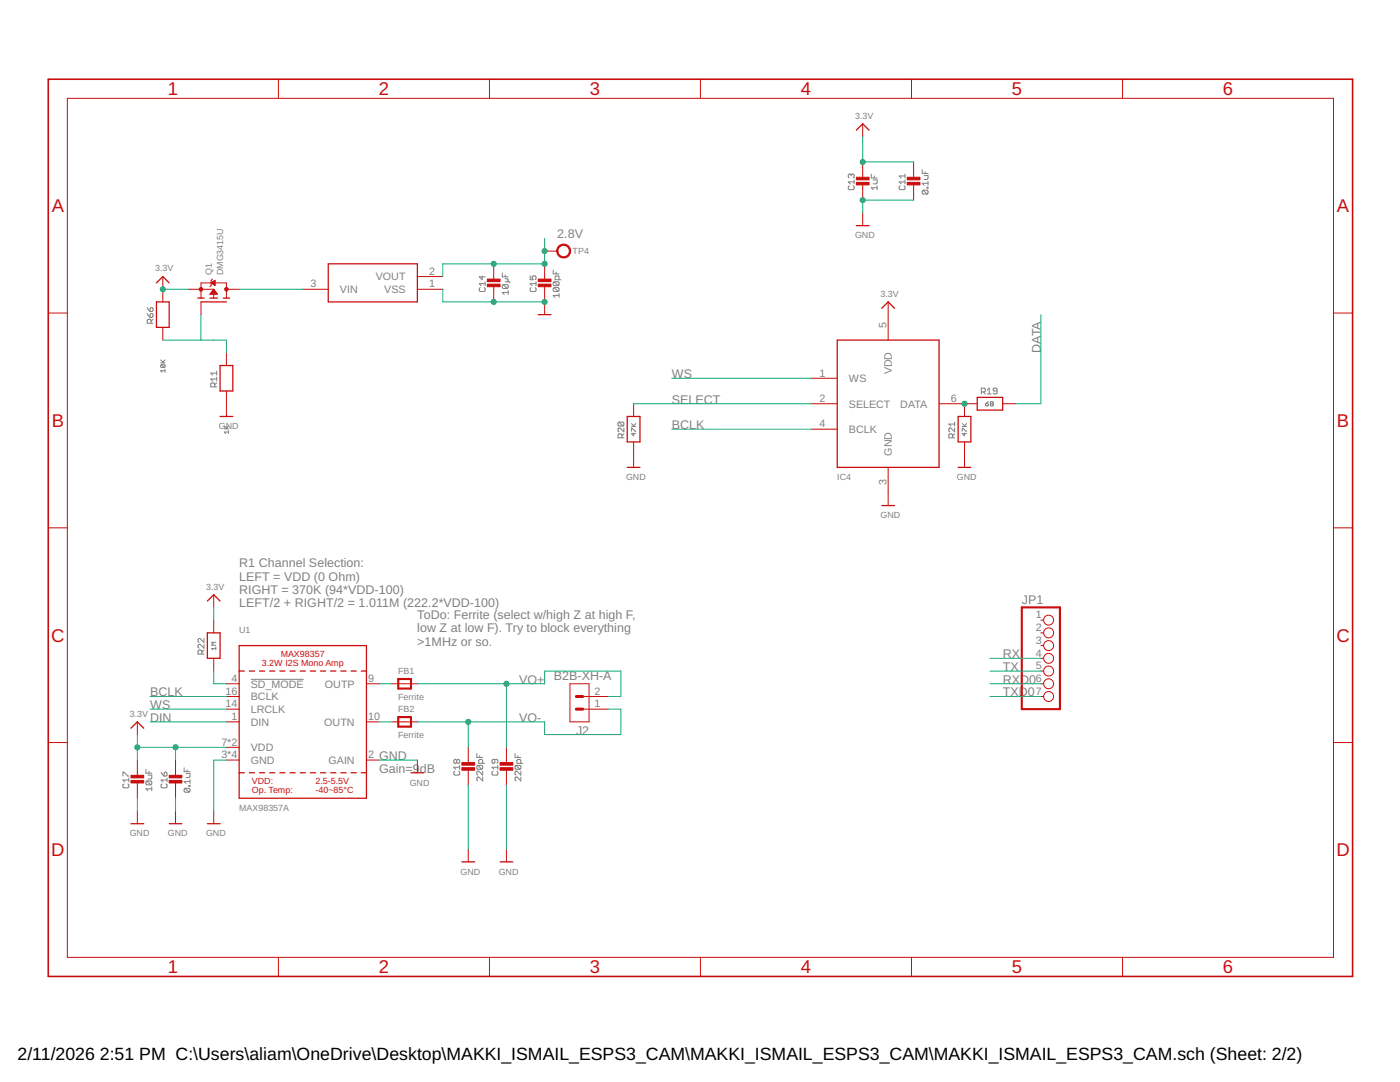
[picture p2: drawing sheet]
<svg xmlns="http://www.w3.org/2000/svg" width="279mm" height="216mm" viewBox="0 0 279 216" stroke-linecap="round" stroke-linejoin="round" font-family="sans-serif">
<g fill="none" stroke="#808080" stroke-width=".2">
<path d="M169.5 37.1l-.2 .2v.4l.2 .1h.8l.2-.1v-.4l-.2-.2M169.9 34.9l-.2-.2-.4 .2v.4l.2 .2M169.9 34.9l.2-.2 .4 .2v.4l-.2 .2M169.9 34.9v.2M170.5 36.3h-1.2l.4 .4M170.5 35.9v.8M173.9 34.7v.8h1.1M174.3 35.9h.7v.6l-.1 .2h-.6M174.5 35.1v.4M175 37.5h-1.1l.4 .3M175 37.1v.7M179.6 37.1l-.1 .2v.4l.1 .1h.8l.2-.1v-.4l-.2-.2"/>
<path d="M180.6 34.7v.8M180.6 35.9v.8M180.6 36.3h-1.1l.4 .4M180.6 35.1h-1.1l.4 .4M184 33.8v.8h1.2M184.2 38l-.2 .1v.4l.2 .2h.8M184.2 38h.8l.2 .1v.4l-.2 .2M184.2 38l.8 .7M184.4 35h.8v.6l-.2 .2h-.6M184.6 34.2v.4M185 37.4h.2v.1h-.2zM185.2 36.2v.8"/>
<path d="M185.2 36.6h-1.2l.4 .4M95.8 57.4l-.1 .2v.4l.1 .2h.8l.2-.2v-.4l-.2-.2M96.2 55.1v.7l-.5-.6h1.1M96.8 56.2v.8M96.8 56.6h-1.1l.3 .4M100.2 54.5v.7h1.2M100.4 56.8h.8l.2 .2v.4l-.2 .2M100.4 56.8l-.2 .2v.4l.2 .2h.8M100.4 56.8l.8 .8M100.8 55.6h.4l.2 .2-.2 .4M100.8 56.2h.8l.2 .2M100.8 54.8v.4"/>
<path d="M101.4 58.4h-1.2l.4 .4M101.4 58v.8M105.8 55.1v.7h.6l-.2-.4 .2-.3h.4l.2 .1v.4l-.2 .2M106 57.4l-.2 .2v.4l.2 .2h.8l.2-.2v-.4l-.2-.2M107 56.6h-1.2l.4 .4M107 56.2v.8M110.4 53.9v.8h1.2M110.6 56.2h.8l.2 .2v.4l-.2 .2M110.6 57.4h.8l.2 .2v.4l-.2 .2M110.6 57.4l-.2 .2v.4l.2 .2h.8M110.6 56.2l-.2 .2v.4l.2 .2h.8M110.6 57.4l.8 .8"/>
<path d="M110.6 56.2l.8 .8M111 54.3v.4M111.6 58.9h-1.2l.4 .4M111.6 55.8v-.6l-.2-.1h-.4l-.2 .1v.6h1.2M111.6 58.5v.8M29.4 62.5l.6 .8M29.4 61.4l.6 .7M30 62.7l.1-.2 .4 .2v.4l-.1 .2h-.4zM30 61.6l.4-.2 .1 .2v.4l-.1 .1h-.4zM30.1 64.5v-.6l-.1-.2h-.4l-.2 .2v.6h1.1M30.5 63.7l-.4 .4M32.1 72.4h.8"/>
<path d="M32.1 71.8l.5 .6M32.2 72.8l.7 .1-.1 .4M32.2 72.8l-.1 .4 .1 .1h.6M32.2 72.8l.6 .5M32.9 74h-.8l.2 .3M32.9 73.7v.6M32.9 71.8l-.4 .5M42.8 77.2v-.6l-.1-.2h-.4l-.2 .2v.6h1.1M43.2 76.4l-.4 .4M43.2 75.6h-1.1l.4 .4M43.2 74.1v.7M43.2 75.2v.8"/>
<path d="M43.2 74.5h-1.1l.4 .3M195.9 78.2h.5l.2-.2v-.4l-.2-.2h-.5v1.2M196.3 78.2l.3 .4M197 77.8l.4-.4v1.2M197 78.6h.8M199 78h-.6l-.2-.2 .2-.4h.4l.2 .2v.8l-.2 .2h-.4l-.2-.2M44.8 85l.5 .6M44.8 85.6h.8M45.6 86.2h-.8l.2 .3M45.6 85.9v.6M45.6 85l-.4 .4M123.5 84.2l.8 .8"/>
<path d="M123.5 84.2l-.2 .2v.4l.2 .2h.8M123.5 84.2h.8l.2 .2v.4l-.2 .2M124.1 87.4v-.6l-.2-.2h-.4l-.2 .2v.6h1.2M124.5 85.4v.8l-.8-.8-.4 .2v.4l.2 .2M124.5 86.6l-.4 .4M126 86v-.6l.9 .6M126 85.1h.9M126 84.5l.6 .6M126.4 86.4v.6l-.4-.5h.9M126.9 84.5l-.5 .5M190.1 87.4v-.6l-.2-.2h-.4l-.1 .2v.6h1.1M190.5 85.4v.8l-.7-.8-.4 .2v.4l.1 .2"/>
<path d="M190.5 86.6l-.4 .4M190.5 84.2v.8M190.5 84.6h-1.1l.4 .4M192 86v-.6l.9 .6M192 85.1h.9M192 84.5l.6 .6M192.5 86.4v.6l-.5-.5h.9M192.9 84.5l-.4 .5M196.7 80.6h.4l.2 .3-.5 .1zM197.3 80.1l-.6 .5M197.8 80.6l-.2 .1 .2 .3 .4-.1-.1-.3M197.8 80.6h.3"/>
<path d="M197.8 80.6l-.2-.2 .2-.3 .4 .2-.1 .3M40.3 130.5v-.6l-.2-.2h-.4l-.2 .2v.6h1.2M40.7 127.4v.8l-.8-.8-.4 .2v.4l.2 .2M40.7 128.6v.7l-.8-.7-.4 .2v.4l.2 .1M40.7 129.7l-.4 .4M43.1 129.4h-.9l.3 .3M43.1 129.1v.6M43.1 128.2h-.9l.3 .2-.3 .3h.9M50.1 135.6h10.5M24.5 154.9v-.8h.2l.8 .8h.2M24.7 156.4l-.2 .2v.4l.2 .2h.8l.2-.2v-.4l-.2-.2M25.7 155.6h-1.2l.4 .4"/>
<path d="M25.7 155.3v.7M29.1 153.5v.8h1.2M29.3 155.8h.8l.2 .2v.4l-.2 .2M29.3 155.8l-.2 .2v.4l.2 .2h.8M29.3 155.8l.8 .8M29.5 154.7h.8v.6l-.2 .1h-.6M29.7 153.9v.4M30.3 157.4h-1.2l.4 .4M30.3 157v.8M32.2 154.1l.5 .8M32.4 156.4l-.2 .2v.4l.2 .2h.7l.2-.2v-.4l-.2-.2M32.9 154.1l.4 .2v.4l-.2 .2h-.4v-.6z"/>
<path d="M33.3 155.3v.7M33.3 155.6h-1.1l.4 .4M36.7 153.2v.8h1.2M36.9 157.3l-.2 .2v.4l.2 .2h.8M36.9 157.3h.8l.2 .2v.4l-.2 .2M36.9 157.3l.8 .8M37.1 154.4h.8v.6l-.2 .2h-.6M37.3 153.6v.4M37.7 156.7h.2v.2h-.2zM37.9 155.5v.8M37.9 155.9h-1.2l.4 .4M90.8 153.9l-.2 .2v.4l.2 .2h.7l.2-.2v-.4l-.2-.2"/>
<path d="M91.1 151.7l-.1-.2-.4 .2v.4l.2 .2 .3-.2M91.1 151.7l.3-.2 .3 .2v.4l-.2 .2-.4-.2M91.1 151.7v.4M91.7 152.7v.8M91.7 153.1h-1.1l.4 .4M95.2 150.4v.8h1.1M95.4 152.7h.7l.2 .2v.4l-.2 .2M95.4 152.7l-.2 .2v.4l.2 .2h.7M95.4 152.7l.7 .8M95.7 150.8v.4M96.3 152.3v-.6l-.2-.2h-.4l-.2 .2v.6h1.2M96.3 153.9v.8l-.8-.8-.3 .2v.4l.2 .2"/>
<path d="M96.3 155v.8l-.8-.8-.3 .2v.4l.2 .2M98.4 153.9l-.2 .2v.4l.2 .2h.8l.2-.2v-.4l-.2-.2M98.8 151.5v.6l-.2 .2-.4-.2v-.4l.2-.2h.8l.2 .2v.4l-.2 .2M99.4 153.1h-1.2l.4 .4M99.4 152.7v.8M102.8 150.4v.8h1.1M103 152.7l-.2 .2v.4l.2 .2h.8M103 152.7h.8l.1 .2v.4l-.1 .2M103 152.7l.8 .8M103.4 150.8v.4M103.9 155v.8l-.7-.8-.4 .2v.4l.2 .2M103.9 153.9v.8l-.7-.8-.4 .2v.4l.2 .2"/>
<path d="M103.9 152.3v-.6l-.1-.2h-.4l-.2 .2v.6h1.1"/>
</g>
<g fill="none" stroke="#c90d0c" stroke-width=".2">
<path d="M13.4 19.6h252.7v171.4h-252.7zM55.6 15.8v3.8M97.7 15.8v3.8M139.8 15.8v3.8M181.9 15.8v3.8M224 15.8v3.8M172.2 24.7v2.5M172.2 32.3v3.3M172.2 36.6v3.3M182.3 32.3v3.3M182.3 36.6v3.3M32.5 55.2v5"/>
<path d="M37.6 57.7h5.1M40.1 59.5v-3h5.1v3M42 58.6h1.3M42.1 58.5h1.1M42.1 56.5l.8-.6v1.1zM42.1 58.4h1.1M42.2 58.3h.9M42.3 56.3h.6M42.3 58.1h.7M42.4 56.6h.5M42.4 55.7l-.3 .2v1.1l-.2 .2M42.4 58h.5"/>
<path d="M42.5 56.2h.4M42.5 57.9h.3M42.5 56.7h.4M42.6 57.8h.1M42.7 57.7v1.8M42.7 56.1h.2M42.7 57.7l.7 1h-1.5zM42.7 56.8h.2M42.8 56h.1M42.9 56.9v.1M45.2 57.7h2.5M60.4 57.7h5.1"/>
<path d="M83.3 57.7h5.1M83.3 55.2h5.1M98.5 52.6v3.3M98.5 57v3.2M108.7 52.6v3.3M108.7 57v5.8M108.7 50.1h2.5M172.2 42.5v2.5M9.6 62.5h3.8M32.5 65.3v2.6M40.1 60.2v2.6M45.2 70.4v2.5"/>
<path d="M45.2 78v5.1M162 75.5h5.1M177.2 60.2v7.7M266.1 62.5h3.8M126.4 80.6v2.5M126.4 88.2v5.1M162 80.6h5.1M162 85.6h5.1M177.2 93.3v7.6M187.4 80.6h7.6M192.5 80.6v2.5M192.5 88.2v5.1"/>
<path d="M200.1 80.6h2.5M9.6 105.3h3.8M42.7 118.7v2.5M266.1 105.3h3.8M42.7 123.7v2.6M42.7 131.4v2.5M45.2 136.4h2.5M45.2 139h2.5M73.1 136.4h2.6M78.2 136.4h5.1M113.7 136.4h3.9v7.6h-3.9zM116.3 139h5.1"/>
<path d="M207.7 136.4h.6M207.7 139h.6M207.7 123.7h.6M207.7 126.3h.6M207.7 128.8h.6M207.7 131.4h.6M207.7 133.9h.6M9.6 148.2h3.8M27.4 144v2.6M27.4 151.7v3.3M27.4 156v3.3M35 151.7v3.3"/>
<path d="M35 156v3.3M45.2 141.5h2.5M45.2 144h2.5M45.2 149.1h2.5M45.2 151.7h2.5M73.1 144h2.6M73.1 151.7h2.6M78.2 144h5.1M83.3 151.7v2.5M93.5 149.1v3.3M93.5 153.4v3.3M101.1 149.1v3.3"/>
<path d="M101.1 153.4v3.3M116.3 141.5h5.1M266.1 148.2h3.8M27.4 161.8v2.6M35 161.8v2.6M42.7 161.8v2.6M93.5 169.4v2.6M101.1 169.4v2.6M55.6 191v3.8M97.7 191v3.8M139.8 191v3.8M181.9 191v3.8"/>
<path d="M224 191v3.8"/>
<circle cx="209.3" cy="136.4" r=".99"/>
<circle cx="209.3" cy="139" r=".99"/>
<circle cx="209.3" cy="131.4" r=".99"/>
<circle cx="209.3" cy="123.7" r=".99"/>
<circle cx="209.3" cy="133.9" r=".99"/>
<circle cx="209.3" cy="126.3" r=".99"/>
<circle cx="209.3" cy="128.8" r=".99"/>
</g>
<path d="M9.6 15.8h260.3v179h-260.3z" fill="none" stroke="#c90d0c" stroke-width=".32"/>
<g fill="none" stroke="#c90d0c" stroke-width=".25">
<path d="M170.9 26l1.3-1.3 1.2 1.3M31.2 56.5l1.3-1.3 1.3 1.3M39.5 59.5h1.2M41.9 59.5h1.5M44.6 59.5h1.2M65.5 52.6h17.8v7.6h-17.8zM170.9 45h2.5M31.2 60.2h2.6v5.1h-2.6zM40.1 60.2h5.1M43.9 72.9h2.6v5.1h-2.6zM107.4 62.8h2.6M167.1 67.9h20.3v25.4h-20.3z"/>
<path d="M176 61.5l1.2-1.3 1.3 1.3M195 79.3h5.1v2.5h-5.1zM43.9 83.1h2.6M125.2 83.1h2.5v5.1h-2.5zM125.2 93.3h2.5M191.2 83.1h2.6v5.1h-2.6zM191.2 93.3h2.6M41.4 119.9l1.3-1.2 1.2 1.2M176 100.9h2.5M41.4 126.3h2.5v5.1h-2.5zM47.7 133.9h1.1M47.7 128.8h25.4v30.5h-25.4z"/>
<path d="M49.8 133.9h1M51.8 133.9h1M53.8 133.9h1M55.9 133.9h1M57.9 133.9h1M59.9 133.9h1M61.9 133.9h1.1M64 133.9h1M66 133.9h1M68 133.9h1.1M70.1 133.9h1M72.1 133.9h1"/>
<path d="M26.1 145.3l1.3-1.3 1.3 1.3M47.7 154.2h1.1M49.8 154.2h1M51.8 154.2h1M53.8 154.2h1M55.9 154.2h1M57.9 154.2h1M59.9 154.2h1M61.9 154.2h1.1M64 154.2h1M66 154.2h1M68 154.2h1.1"/>
<path d="M70.1 154.2h1M72.1 154.2h1M82 154.2h2.6M26.1 164.4h2.6M33.8 164.4h2.5M41.4 164.4h2.5M92.2 172h2.5M99.8 172h2.5"/>
</g>
<g fill="#c90d0c" stroke="#c90d0c" stroke-width=".2">
<path d="M111.5 49.1a1.4 1.4 0 0 1 2.2 .3 1.4 1.4 0 0 1-.8 2 1.4 1.4 0 0 1-1.8-1.3h.2a1.15 1.15 0 0 1 1.6-1.1 1.15 1.15 0 0 1 .3 1.9 1.15 1.15 0 0 1-1.8-.5l-.1-.3h-.2z" fill-rule="evenodd"/>
<circle cx="40.1" cy="57.7" r=".36"/>
<circle cx="45.2" cy="57.7" r=".36"/>
</g>
<g fill="#c90d0c" stroke="#c90d0c" stroke-width=".2">
<path d="M97.3 56.7h2.5v.5h-2.5z"/>
<path d="M97.3 55.7h2.5v.5h-2.5z"/>
<path d="M107.4 56.7h2.6v.5h-2.6z"/>
<path d="M107.4 55.7h2.6v.5h-2.6z"/>
<path d="M181.1 36.4h2.5v.5h-2.5z"/>
<path d="M181.1 35.4h2.5v.5h-2.5z"/>
<path d="M170.9 36.4h2.5v.5h-2.5z"/>
<path d="M170.9 35.4h2.5v.5h-2.5z"/>
<path d="M33.8 155.7h2.5v.5h-2.5z"/>
<path d="M33.8 154.7h2.5v.5h-2.5z"/>
<path d="M26.1 155.7h2.6v.5h-2.6z"/>
<path d="M26.1 154.7h2.6v.5h-2.6z"/>
<path d="M92.2 153.2h2.5v.5h-2.5z"/>
<path d="M92.2 152.2h2.5v.5h-2.5z"/>
<path d="M99.8 153.2h2.5v.5h-2.5z"/>
<path d="M99.8 152.2h2.5v.5h-2.5z"/>
</g>
<path d="M79.5 135.5h2.5v1.9h-2.5zM203.9 121.2h7.6v20.3h-7.6zM79.5 143.1h2.5v1.9h-2.5z" fill="none" stroke="#c90d0c" stroke-width=".42"/>
<path d="M115 139h1.3M115 141.5h1.3" fill="none" stroke="#c90d0c" stroke-width=".61"/>
<g fill="none" stroke="#0dab76" stroke-width=".2">
<path d="M172.2 27.2v5.1h10.1M182.3 39.9h-10.1v2.6M32.5 57.7h5.1M47.7 57.7h12.7M88.4 57.7v2.5h20.3M108.7 47.6v5h-20.3v2.6M32.5 67.9h12.7v2.5M40.1 62.8v5.1M134.1 75.5h27.9M207.7 62.8v17.8h-5.1M126.4 80.6h35.6M134.1 85.6h27.9"/>
<path d="M30 139h15.2M42.7 121.2v2.5M42.7 133.9v2.5h2.5M75.7 136.4h2.5M83.3 136.4h25.4v-2.5h15.2v5.1h-2.5M101.1 136.4v12.7M197.6 139h10.1M197.6 136.4h10.1M197.6 133.9h10.1M197.6 131.4h10.1M27.4 149.1h17.8M27.4 146.6v5.1"/>
<path d="M27.4 159.3v2.5M30 141.5h15.2M30 144h15.2M35 149.1v2.6M35 159.3v2.5M45.2 151.7h-2.5v10.1M75.7 151.7h7.6M75.7 144h2.5M93.5 144v5.1M93.5 156.7v12.7M101.1 156.7v12.7M121.4 141.5h2.5v5.1h-15.2v-2.6h-25.4"/>
</g>
<g fill="#0dab76" stroke="#0dab76" stroke-width=".2">
<circle cx="32.5" cy="57.7" r=".51"/>
<circle cx="172.2" cy="32.3" r=".51"/>
<circle cx="27.4" cy="149.1" r=".51"/>
<circle cx="35" cy="149.1" r=".51"/>
<circle cx="98.5" cy="60.2" r=".51"/>
<circle cx="108.7" cy="60.2" r=".51"/>
<circle cx="172.2" cy="39.9" r=".51"/>
<circle cx="98.5" cy="52.6" r=".51"/>
<circle cx="108.7" cy="52.6" r=".51"/>
<circle cx="108.7" cy="50.1" r=".51"/>
<circle cx="192.5" cy="80.6" r=".51"/>
<circle cx="93.5" cy="144" r=".51"/>
<circle cx="101.1" cy="136.4" r=".51"/>
</g>
<g font-size="3.7" fill="#c90d0c">
<text x="33.5" y="19">1</text>
<text x="75.6" y="19">2</text>
<text x="117.7" y="19">3</text>
<text x="159.8" y="19">4</text>
<text x="201.9" y="19">5</text>
<text x="244.1" y="19">6</text>
<text x="10.3" y="42.3">A</text>
<text x="266.8" y="42.3">A</text>
<text x="10.3" y="85.2">B</text>
<text x="266.8" y="85.2">B</text>
<text x="10.2" y="128">C</text>
<text x="266.7" y="128">C</text>
<text x="10.2" y="170.9">D</text>
<text x="266.7" y="170.9">D</text>
<text x="33.5" y="194.2">1</text>
<text x="75.6" y="194.2">2</text>
<text x="117.7" y="194.2">3</text>
<text x="159.8" y="194.2">4</text>
<text x="201.9" y="194.2">5</text>
<text x="244.1" y="194.2">6</text>
</g>
<g font-size="3.5">
<text x="3.5" y="211.4">2/11/2026</text>
<text x="19.9" y="211.4">2:51 PM C:\Users\aliam\OneDrive\Desktop\MAKKI_ISMAIL_ESPS3_CAM\MAKKI_ISMAIL_ESPS3_CAM\MAKKI_ISMAIL_ESPS3_CAM.sch (Sheet: 2/2)</text>
</g>
<g font-size="2.5" fill="#808080">
<text x="111.2" y="47.6">2.8V</text>
<text x="207.7" y="70.4" transform="rotate(-90 207.7 70.4)">DATA</text>
<text x="134.1" y="75.5">WS</text>
<text x="134.1" y="80.6">SELECT</text>
<text x="134.1" y="85.6">BCLK</text>
<text x="47.7" y="113.2">R1 Channel Selection:</text>
<text x="47.7" y="115.9">LEFT = VDD (0 Ohm)</text>
<text x="47.7" y="118.5">RIGHT = 370K (94*VDD-100)</text>
<text x="47.7" y="121.2">LEFT/2 + RIGHT/2 = 1.011M (222.2*VDD-100)</text>
<text x="83.3" y="123.5">ToDo: Ferrite (select w/high Z at high F,</text>
<text x="203.9" y="120.6">JP1</text>
<text x="83.3" y="126.1">low Z at low F). Try to block everything</text>
<text x="83.3" y="128.8">&gt;1MHz or so.</text>
<text x="200.1" y="131.4">RX</text>
<text x="103.6" y="136.4">VO+</text>
<text x="110.5" y="135.7">B2B-XH-A</text>
<text x="200.1" y="136.4">RXD0</text>
<text x="200.1" y="133.9">TX</text>
<text x="30" y="141.5">WS</text>
<text x="30" y="139">BCLK</text>
<text x="200.1" y="139">TXD0</text>
<text x="30" y="144">DIN</text>
<text x="103.6" y="144">VO-</text>
<text x="115" y="146.6">J2</text>
<text x="75.7" y="154.2">Gain=9dB</text>
<text x="75.7" y="151.7">GND</text>
</g>
<g font-size="2.1" fill="#808080">
<text x="62" y="57.4">3</text>
<text x="67.8" y="58.5">VIN</text>
<text x="75" y="55.9">VOUT</text>
<text x="76.7" y="58.5">VSS</text>
<text x="85.6" y="57.4">1</text>
<text x="85.6" y="54.8">2</text>
<text x="176.9" y="65.5" transform="rotate(-90 176.9 65.5)">5</text>
<text x="163.6" y="75.1">1</text>
<text x="169.4" y="76.2">WS</text>
<text x="178" y="74.7" transform="rotate(-90 178 74.7)">VDD</text>
<text x="163.6" y="80.2">2</text>
<text x="169.4" y="81.3">SELECT</text>
<text x="179.7" y="81.3">DATA</text>
<text x="189.7" y="80.2">6</text>
<text x="163.6" y="85.3">4</text>
<text x="169.4" y="86.4">BCLK</text>
<text x="178" y="90.9" transform="rotate(-90 178 90.9)">GND</text>
<text x="176.9" y="96.8" transform="rotate(-90 176.9 96.8)">3</text>
<text x="206.7" y="123.4">1</text>
<text x="206.7" y="125.9">2</text>
<text x="206.7" y="128.5">3</text>
<text x="206.7" y="131">4</text>
<text x="46.2" y="136.1">4</text>
<text x="50.1" y="137.2">SD_MODE</text>
<text x="64.8" y="137.2">OUTP</text>
<text x="73.5" y="136.1">9</text>
<text x="206.7" y="133.5">5</text>
<text x="206.7" y="136.1">6</text>
<text x="45" y="138.6">16</text>
<text x="45" y="141.2">14</text>
<text x="46.2" y="143.7">1</text>
<text x="50.1" y="139.7">BCLK</text>
<text x="50.1" y="142.3">LRCLK</text>
<text x="73.5" y="143.7">10</text>
<text x="118.6" y="141.2">1</text>
<text x="118.6" y="138.6">2</text>
<text x="206.7" y="138.6">7</text>
<text x="44.2" y="148.8">7*2</text>
<text x="50.1" y="144.8">DIN</text>
<text x="50.1" y="149.9">VDD</text>
<text x="64.7" y="144.8">OUTN</text>
<text x="44.2" y="151.3">3*4</text>
<text x="50.1" y="152.4">GND</text>
<text x="65.6" y="152.4">GAIN</text>
<text x="73.5" y="151.3">2</text>
</g>
<g font-size="1.8" fill="#808080">
<text x="170.6" y="23.7">3.3V</text>
<text x="170.6" y="47.6">GND</text>
<text x="114.3" y="50.7">TP4</text>
<text x="31" y="54.2">3.3V</text>
<text x="42.3" y="54.9" transform="rotate(-90 42.3 54.9)">Q1</text>
<text x="44.6" y="54.9" transform="rotate(-90 44.6 54.9)">DMG3415U</text>
<text x="175.7" y="59.2">3.3V</text>
<text x="43.7" y="85.6">GND</text>
<text x="124.9" y="95.8">GND</text>
<text x="167.1" y="95.8">IC4</text>
<text x="191" y="95.8">GND</text>
<text x="175.7" y="103.4">GND</text>
<text x="41.1" y="117.6">3.3V</text>
<text x="47.7" y="126.3">U1</text>
<text x="79.5" y="134.5">FB1</text>
<text x="25.9" y="143">3.3V</text>
<text x="79.5" y="139.6">Ferrite</text>
<text x="79.5" y="142.1">FB2</text>
<text x="79.5" y="147.2">Ferrite</text>
<text x="47.7" y="161.8">MAX98357A</text>
<text x="81.8" y="156.7">GND</text>
<text x="25.9" y="166.9">GND</text>
<text x="33.5" y="166.9">GND</text>
<text x="41.1" y="166.9">GND</text>
<text x="91.9" y="174.5">GND</text>
<text x="99.5" y="174.5">GND</text>
</g>
<g font-size="1.8" fill="#c90d0c">
<text x="56" y="131">MAX98357</text>
<text x="52.2" y="132.9">3.2W I2S Mono Amp</text>
<text x="50.3" y="156.4">VDD:</text>
<text x="50.3" y="158.3">Op. Temp:</text>
<text x="63" y="156.4">2.5-5.5V</text>
<text x="63" y="158.3">-40~85°C</text>
</g>
</svg>
